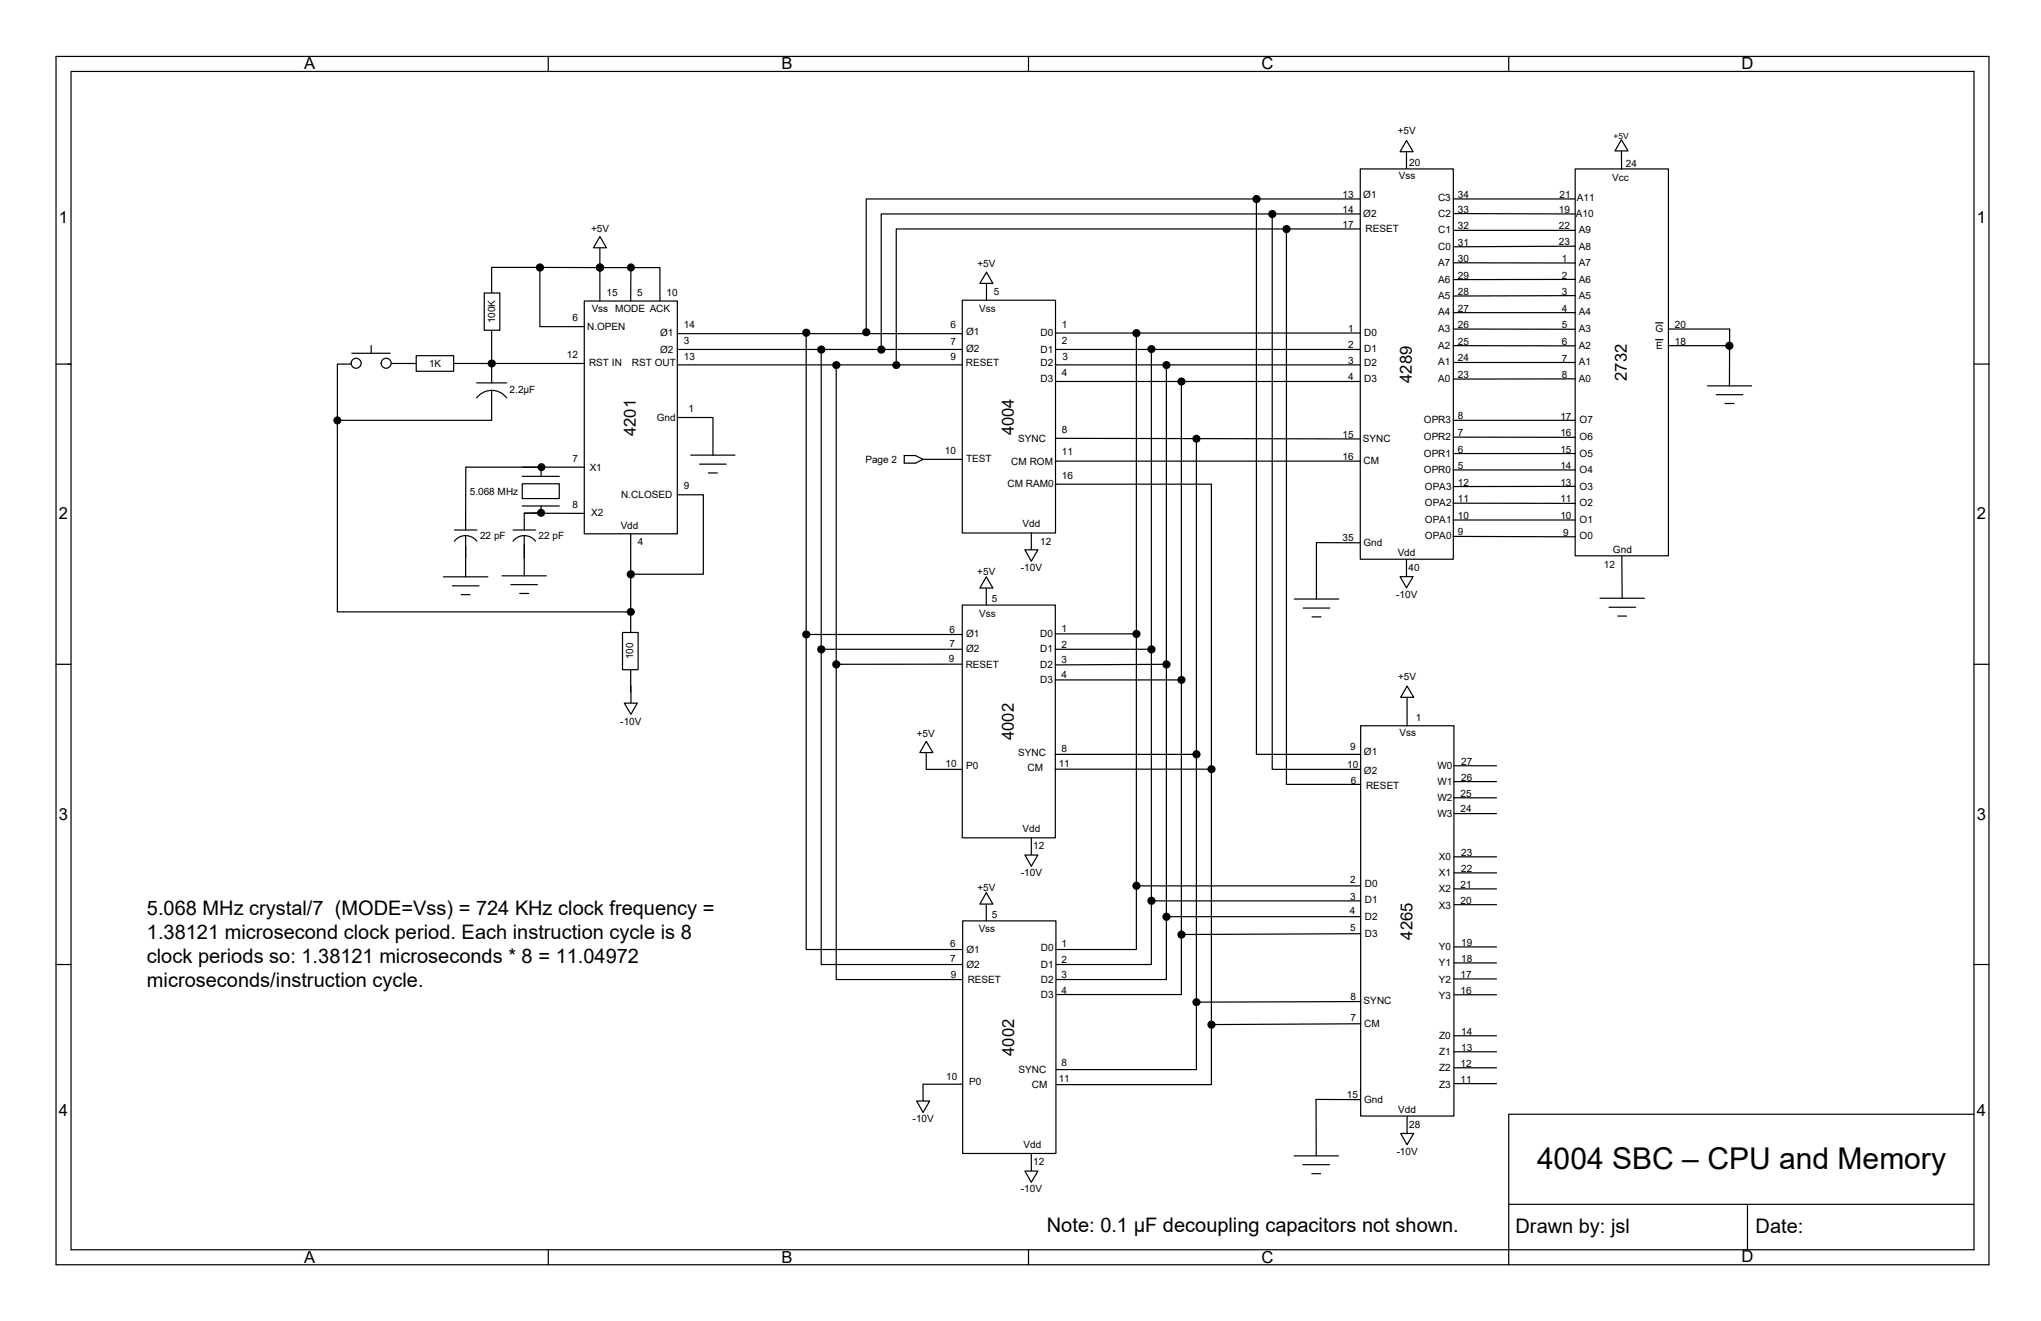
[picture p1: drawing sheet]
<svg xmlns="http://www.w3.org/2000/svg" width="432mm" height="279mm" viewBox="0 0 432 279" stroke-linecap="round" stroke-linejoin="round" font-family="sans-serif">
<g fill="none" stroke="#000" stroke-width=".25">
<path d="M288 48.4h-98.4v28.8M288 45.3h-101.6v28.7M288.8 42.1h-105.5v28.2M143.3 77.2h144.5M143.4 73.9h144.4M170.6 70.4v130.4h38.9M173.7 74v130h35M176.9 77.2v130h30.2M243.6 73.8v130.2h-25.4M246.8 77.2v130h-27.8M195.3 97.2h11.8M249.9 80.7v129.7h-28.5"/>
<path d="M253.1 92.8v133.4h-30.1M256.3 102.4v127h-33.3M170.6 134.2h38.1M173.7 137.3h40.5M218.2 140.5h-41.3M196 162.7h10.3M195.4 229.3h10.1"/>
</g>
<g fill="#000">
<circle cx="170.6" cy="70.4" r=".87"/>
<circle cx="173.8" cy="73.9" r=".87"/>
<circle cx="176.9" cy="77.2" r=".86"/>
<circle cx="183.3" cy="70.3" r=".86"/>
<circle cx="186.5" cy="73.9" r=".87"/>
<circle cx="189.6" cy="77.2" r=".86"/>
<circle cx="243.6" cy="73.8" r=".86"/>
<circle cx="246.8" cy="77.2" r=".86"/>
<circle cx="250" cy="80.7" r=".86"/>
<circle cx="253.1" cy="92.8" r=".86"/>
<circle cx="170.6" cy="134.2" r=".86"/>
<circle cx="173.8" cy="137.3" r=".87"/>
<circle cx="176.9" cy="140.5" r=".87"/>
</g>
<path d="M123.6 63.7h19.7v49.2h-19.7z" fill="#fff"/>
<path d="M126.9 51.6v12.1M123.6 63.7h19.7v49.2h-19.7zM146.1 96.3h9.4M148 98.2h5.6M150.8 88.3v8M149.9 100h1.9" fill="none" stroke="#000" stroke-width=".25"/>
<path d="M110.5 102.3h7.8v3.2h-7.8z" fill-rule="evenodd" fill="#fff"/>
<path d="M126.9 56.6h-22.9v19.6M104 76.9h19.6M143.3 70.6h60.4M110.6 98.8h13M114.5 98.8v2M110.5 102.3h7.8v3.2h-7.8zM110.5 100.8h7.8M110.5 107h7.8M110.9 108.5l12.7 .1M114.5 107v2M133.4 112.9v33.5" fill="none" stroke="#000" stroke-width=".25"/>
<g fill="#000">
<circle cx="126.9" cy="56.6" r=".86"/>
<circle cx="104" cy="76.9" r=".86"/>
</g>
<path d="M203.6 63.5h19.7v49.2h-19.7z" fill="#fff"/>
<path d="M203.6 63.5h19.7v49.2h-19.7z" fill="none" stroke="#000" stroke-width=".25"/>
<path d="M287.8 35.7h19.7v82.6h-19.7z" fill="#fff"/>
<path d="M287.8 35.7h19.7v82.6h-19.7zM223.3 70.4h64.5M223.3 80.7h64.5M223.4 97.5h64.4M223.4 92.7l64.4 .1" fill="none" stroke="#000" stroke-width=".25"/>
<path d="M333.2 35.7h19.8v81.9h-19.8z" fill="#fff"/>
<g fill="none" stroke="#000" stroke-width=".25">
<path d="M333.2 35.7h19.8v81.9h-19.8zM343 31.2l.1 4.6M307.5 55.6h25.8M307.5 45.2l25.7 .1M307.5 48.7h25.7M333.2 52.1l-25.7 .1M333.3 59.1h-25.8M307.5 66.1h25.8M307.5 69.6h25.8M307.5 73.1l25.7 .1M307.5 76.7h25.8M333.2 62.5l-25.7 .1"/>
<path d="M353 69.6h12.9v12M353 73.1h12.9M143.3 88.3h7.4M307.5 88.9h25.7M307.5 92.5h25.8M307.5 95.9h25.8M307.5 99.4h25.8M333.2 80.1l-25.7 .1M361.2 81.6h9.4M363.1 83.5h5.6M365 85.3h1.9M143.3 104.6h5.5v16.9h-15.4"/>
<path d="M287.7 114.8h-9.2v11.9M307.5 106.4l25.8 .1M307.5 110h25.8M307.5 113.5h25.8M333.2 102.9h-25.7M343.1 117.6l.1 8.9M273.8 126.7h9.4M275.7 128.6h5.6M277.6 130.5h1.9M338.5 126.5h9.4M340.4 128.4h5.6M342.3 130.3h1.8"/>
</g>
<g fill="#000">
<circle cx="365.9" cy="73.1" r=".87"/>
<circle cx="133.5" cy="121.5" r=".87"/>
</g>
<path d="M203.6 128h19.7v49.2h-19.7z" fill="#fff"/>
<path d="M203.6 128h19.7v49.2h-19.7z" fill="none" stroke="#000" stroke-width=".25"/>
<path d="M203.7 194.8h19.7v49.2h-19.7z" fill="#fff"/>
<g fill="none" stroke="#000" stroke-width=".25">
<path d="M11.9 11.9h408.9v255.6h-408.9zM15 15.1h402.6v249.2h-402.6zM116 11.9v3.2M217.6 11.9v3.2M319.2 11.9v3.2M114.2 56.6v12.5h9.4M126.9 56.6h12.7v7.1M133.5 56.6l-.1 7.1M11.9 77h3.1M240.4 70.5v130.3h-17M417.6 77h3.2M98.6 98.8h16"/>
<path d="M98.5 115.5v6.5M110.9 115.2v6.6M114.5 108.5h-3.6M223.3 102.4h33M93.8 122h9.4M95.7 123.9h5.6M97.6 125.8h1.8M106.2 121.8h9.4M108.1 123.7h5.6M109.9 125.5h1.9M223.3 134.1h17.1M223.3 137.3h20.3"/>
<path d="M11.9 140.5h3.1M223.3 143.8h26.6M223.3 159.6h29.8M246.8 140.5l-23.5 .1M417.6 140.5h3.2M223.3 162.7h33M203.7 194.8h19.7v49.2h-19.7zM11.9 204h3.1M417.6 204h3.2M417.6 235.7h-98.4v28.5M319.2 254.7h98.4M369.7 254.7v9.6"/>
<path d="M116 264.3v3.2M217.6 264.3v3.2M319.2 264.3v3.2"/>
</g>
<g fill="#000">
<circle cx="114.2" cy="56.6" r=".87"/>
<circle cx="126.9" cy="56.6" r=".87"/>
<circle cx="133.5" cy="56.6" r=".86"/>
<circle cx="240.4" cy="70.5" r=".87"/>
<circle cx="114.6" cy="98.8" r=".85"/>
<circle cx="114.5" cy="108.5" r=".85"/>
<circle cx="240.4" cy="134.1" r=".87"/>
<circle cx="243.6" cy="137.3" r=".87"/>
<circle cx="246.8" cy="140.5" r=".86"/>
<circle cx="249.9" cy="143.8" r=".86"/>
<circle cx="253.1" cy="159.5" r=".87"/>
<circle cx="256.3" cy="162.7" r=".86"/>
</g>
<path d="M126.9 50l1.4 2.4h-2.7z" fill="#fff"/>
<path d="M126.9 50l1.4 2.4h-2.7zM208.7 59.1v4.4" fill="none" stroke="#000" stroke-width=".25"/>
<path d="M208.7 57.6l1.4 2.3h-2.8z" fill="#fff"/>
<path d="M208.7 57.6l1.4 2.3h-2.8zM208.7 123.6v4.3" fill="none" stroke="#000" stroke-width=".25"/>
<path d="M208.7 122l1.4 2.4h-2.8z" fill="#fff"/>
<path d="M208.7 122l1.4 2.4h-2.8zM208.7 190.4v4.4" fill="none" stroke="#000" stroke-width=".25"/>
<path d="M208.7 188.8l1.4 2.4h-2.8z" fill="#fff"/>
<path d="M218.2 112.7v4.4M208.7 188.8l1.4 2.4h-2.8z" fill="none" stroke="#000" stroke-width=".25"/>
<path d="M216.8 116.3h2.8l-1.4 2.4z" fill="#fff"/>
<path d="M216.8 116.3h2.8l-1.4 2.4zM218.2 177.2v4.5" fill="none" stroke="#000" stroke-width=".25"/>
<path d="M216.8 180.8h2.8l-1.4 2.4z" fill="#fff"/>
<path d="M216.8 180.8h2.8l-1.4 2.4zM218.2 244.1v4.4" fill="none" stroke="#000" stroke-width=".25"/>
<path d="M216.8 247.7h2.8l-1.4 2.4z" fill="#fff"/>
<path d="M297.6 118.4v4.4M216.8 247.7h2.8l-1.4 2.4z" fill="none" stroke="#000" stroke-width=".25"/>
<path d="M296.2 122h2.8l-1.4 2.3z" fill="#fff"/>
<path d="M297.6 31.3v4.3M296.2 122h2.8l-1.4 2.3z" fill="none" stroke="#000" stroke-width=".25"/>
<path d="M297.6 29.7l1.4 2.4h-2.8z" fill="#fff"/>
<path d="M297.6 29.7l1.4 2.4h-2.8zM196 158.4v4.3" fill="none" stroke="#000" stroke-width=".25"/>
<path d="M196 156.8l1.4 2.4h-2.8z" fill="#fff"/>
<path d="M196 156.8l1.4 2.4h-2.8zM195.3 229.3v4.4" fill="none" stroke="#000" stroke-width=".25"/>
<path d="M193.9 232.9h2.8l-1.4 2.4z" fill="#fff"/>
<path d="M307.5 42.1h25.7M193.9 232.9h2.8l-1.4 2.4z" fill="none" stroke="#000" stroke-width=".25"/>
<path d="M343 29.5l1.4 2.4h-2.7z" fill="#fff"/>
<path d="M343 29.5l1.4 2.4h-2.7zM81.7 76.9h22.2" fill="none" stroke="#000" stroke-width=".25"/>
<circle cx="81.7" cy="76.8" r="1.05" fill="#fff"/>
<circle cx="81.7" cy="76.8" r="1.05" fill="none" stroke="#000" stroke-width=".25"/>
<circle cx="75.3" cy="76.8" r="1.05" fill="#fff"/>
<g fill="none" stroke="#000" stroke-width=".25">
<path d="M74.3 77h-2.9v52.4M74.4 74.7h8.1M78.5 73.1v1.6"/>
<circle cx="75.3" cy="76.8" r="1.05"/>
</g>
<path d="M88.1 75.2h7.9v3.3h-7.9z" fill="#fff"/>
<path d="M88.1 75.2h7.9v3.3h-7.9z" fill="none" stroke="#000" stroke-width=".25"/>
<path d="M102.4 62h3.3v7.8h-3.3z" fill-rule="evenodd" fill="#fff"/>
<path d="M102.4 62h3.3v7.8h-3.3z" fill="none" stroke="#000" stroke-width=".25"/>
<path d="M131.7 133.8h3.3v7.8h-3.3z" fill-rule="evenodd" fill="#fff"/>
<path d="M71.4 129.4h62M131.7 133.8h3.3v7.8h-3.3zM133.5 145.1v4.4" fill="none" stroke="#000" stroke-width=".25"/>
<circle cx="133.4" cy="129.4" r=".86" fill="#000"/>
<path d="M132.1 148.7h2.7l-1.3 2.4z" fill="#fff"/>
<path d="M132.1 148.7h2.7l-1.3 2.4z" fill="none" stroke="#000" stroke-width=".25"/>
<path d="M287.9 153.5h19.7v82.6h-19.7z" fill="#fff"/>
<path d="M287.9 153.5h19.7v82.6h-19.7zM287.7 232.6l-9.3-.1 .1 12M297.7 236.1v4.4M273.8 244.5h9.4M275.6 246.3h5.7M277.5 248.2h1.9" fill="none" stroke="#000" stroke-width=".25"/>
<path d="M296.3 239.7h2.8l-1.4 2.4z" fill="#fff"/>
<path d="M297.7 146.7v6.8M296.3 239.7h2.8l-1.4 2.4z" fill="none" stroke="#000" stroke-width=".25"/>
<path d="M297.7 145.1l1.4 2.4h-2.8z" fill="#fff"/>
<g fill="none" stroke="#000" stroke-width=".25">
<path d="M265.8 42.1v117.5h22.1M269.2 45.3v117.4h18.7M272.2 48.4v117.5h15.7M104 76.2v4.8M350.3 68.3h1.5M350.3 71.8h1.5M98.6 98.8l-.1 13.3M100.8 84.2a4 4 0 0 1 6.4 0M100.8 81h6.4M104 82.5v6.4h-32.6M191.3 96.4h2.4l1.6 .8-1.6 .8h-2.4zM96.1 114.5a2.97 2.97 0 0 1 4.8 0"/>
<path d="M96.1 112.1h4.8M98.5 113.3v4.8M108.5 114.5a2.97 2.97 0 0 1 4.8 0M108.5 112.1h4.8M110.9 108.5v3.6M110.9 113.3v4.8M297.7 145.1l1.4 2.4h-2.8zM307.6 162h9M307.6 165.3h9M307.6 168.7h9M307.7 172.1h8.9M240.4 187.4h47.5"/>
<path d="M243.6 190.5h44.3M246.8 193.9h41.1M287.9 197.5l-38 .2M307.6 181.2h9M307.6 184.6h9M307.6 188h9M307.7 191.3h8.9M287.9 216.5l-31.6 .2M287.9 211.8l-34.8 .2M307.6 200.3h9M307.6 203.7h9M307.6 207.1h9"/>
<path d="M307.6 219.1h9M307.7 210.4h8.9M307.6 222.5h9M307.6 225.8h9M307.7 229.2h8.9"/>
</g>
<g fill="#000">
<circle cx="265.8" cy="42.1" r=".87"/>
<circle cx="269.2" cy="45.3" r=".87"/>
<circle cx="272.2" cy="48.4" r=".87"/>
<circle cx="71.4" cy="88.9" r=".86"/>
<circle cx="240.4" cy="187.3" r=".87"/>
<circle cx="243.6" cy="190.5" r=".87"/>
<circle cx="246.8" cy="193.9" r=".87"/>
<circle cx="250" cy="197.7" r=".87"/>
<circle cx="253.1" cy="212" r=".86"/>
<circle cx="256.3" cy="216.7" r=".87"/>
</g>
<text font-size="6.3" x="325.2" y="247.2">4004 SBC – CPU and Memory</text>
<g font-size="4.2">
<text x="31.1" y="193.5">5.068 MHz crystal/7 (MODE=Vss) = 724 KHz clock frequency =</text>
<text x="31.1" y="198.5">1.38121 microsecond clock period. Each instruction cycle is 8</text>
<text x="31.1" y="203.6">clock periods so: 1.38121 microseconds * 8 = 11.04972</text>
<text x="31.1" y="208.7">microseconds/instruction cycle.</text>
<text x="221.5" y="260.5">Note: 0.1 µF decoupling capacitors not shown.</text>
<text x="320.6" y="260.9">Drawn by: jsl</text>
<text x="371.4" y="260.9">Date:</text>
</g>
<g font-size="3.5">
<text x="64.3" y="14.6">A</text>
<text x="165.4" y="14.6">B</text>
<text x="266.9" y="14.6">C</text>
<text x="368.5" y="14.6">D</text>
<text x="12.4" y="47.2">1</text>
<text x="418.3" y="47.1">1</text>
<text x="298.7" y="81" transform="rotate(-90 298.7 81)">4289</text>
<text x="344.2" y="80.6" transform="rotate(-90 344.2 80.6)">2732</text>
<text x="134.5" y="92.2" transform="rotate(-90 134.5 92.2)">4201</text>
<text x="214.5" y="92.1" transform="rotate(-90 214.5 92.1)">4004</text>
<text x="12.4" y="109.9">2</text>
<text x="418.3" y="109.9">2</text>
<text x="214.5" y="156.5" transform="rotate(-90 214.5 156.5)">4002</text>
<text x="12.4" y="173.4">3</text>
<text x="418.3" y="173.4">3</text>
<text x="298.8" y="198.7" transform="rotate(-90 298.8 198.7)">4265</text>
<text x="214.6" y="223.3" transform="rotate(-90 214.6 223.3)">4002</text>
<text x="12.4" y="236.1">4</text>
<text x="418.3" y="236">4</text>
<text x="64.3" y="267">A</text>
<text x="165.4" y="267">B</text>
<text x="266.9" y="267">C</text>
<text x="368.5" y="267">D</text>
</g>
<g font-size="2.1">
<text x="295.7" y="28.3">+5V</text>
<text x="298.1" y="35">20</text>
<text x="344" y="35.2">24</text>
<text x="284.1" y="41.9">13</text>
<text x="288.4" y="41.9">Ø1</text>
<text x="296" y="37.8">Vss</text>
<text x="308.4" y="41.9">34</text>
<text x="329.9" y="41.9">21</text>
<text x="341.1" y="38.2">Vcc</text>
<text x="284.1" y="45">14</text>
<text x="288.4" y="45.8">Ø2</text>
<text x="304.2" y="42.5">C3</text>
<text x="304.3" y="45.8">C2</text>
<text x="308.4" y="45">33</text>
<text x="329.8" y="45">19</text>
<text x="333.4" y="45.8">A10</text>
<text x="333.6" y="42.5">A11</text>
<text x="125.1" y="49.1">+5V</text>
<text x="284.1" y="48.2">17</text>
<text x="288.9" y="49.1">RESET</text>
<text x="304.3" y="49.4">C1</text>
<text x="304.3" y="52.8">C0</text>
<text x="308.4" y="48.5">32</text>
<text x="308.4" y="52">31</text>
<text x="329.8" y="51.9">23</text>
<text x="329.8" y="48.5">22</text>
<text x="334" y="49.4">A9</text>
<text x="334" y="52.8">A8</text>
<text x="206.8" y="56.5">+5V</text>
<text x="304.3" y="56.2">A7</text>
<text x="304.3" y="59.8">A6</text>
<text x="308.4" y="55.4">30</text>
<text x="308.4" y="58.9">29</text>
<text x="330.4" y="55.5">1</text>
<text x="330.4" y="58.9">2</text>
<text x="334" y="56.2">A7</text>
<text x="334" y="59.8">A6</text>
<text x="125.2" y="66">Vss MODE ACK</text>
<text x="128.3" y="62.6">15</text>
<text x="134.8" y="62.6">5</text>
<text x="141" y="62.6">10</text>
<text x="207.2" y="66">Vss</text>
<text x="210.2" y="62.4">5</text>
<text x="304.3" y="63.2">A5</text>
<text x="308.4" y="62.3">28</text>
<text x="308.4" y="65.9">27</text>
<text x="330.4" y="62.3">3</text>
<text x="330.4" y="65.9">4</text>
<text x="334" y="63.2">A5</text>
<text x="104.8" y="68.4" transform="rotate(-90 104.8 68.4)">100K</text>
<text x="121.1" y="67.9">6</text>
<text x="124.2" y="69.7">N.OPEN</text>
<text x="139.7" y="71.1">Ø1</text>
<text x="144.7" y="69.4">14</text>
<text x="201.1" y="69.4">6</text>
<text x="204.4" y="71">Ø1</text>
<text x="220.1" y="71.1">D0</text>
<text x="224.7" y="69.3">1</text>
<text x="285.2" y="70.2">1</text>
<text x="288.6" y="71">D0</text>
<text x="304.3" y="66.7">A4</text>
<text x="304.3" y="70.2">A3</text>
<text x="308.4" y="69.4">26</text>
<text x="330.4" y="69.5">5</text>
<text x="334" y="66.7">A4</text>
<text x="334" y="70.2">A3</text>
<text x="350.3" y="70.2">G</text>
<text x="354.3" y="69.4">20</text>
<text x="90.8" y="77.6">1K</text>
<text x="119.9" y="75.7">12</text>
<text x="124.6" y="77.5">RST IN</text>
<text x="133.7" y="77.5">RST OUT</text>
<text x="139.7" y="74.6">Ø2</text>
<text x="144.7" y="72.8">3</text>
<text x="144.7" y="76.1">13</text>
<text x="201.1" y="72.9">7</text>
<text x="201.1" y="76.1">9</text>
<text x="204.3" y="77.5">RESET</text>
<text x="204.4" y="74.5">Ø2</text>
<text x="220.1" y="74.6">D1</text>
<text x="220.1" y="77.5">D2</text>
<text x="224.7" y="72.7">2</text>
<text x="224.8" y="76.2">3</text>
<text x="285.2" y="73.6">2</text>
<text x="285.2" y="77">3</text>
<text x="288.6" y="74.5">D1</text>
<text x="288.6" y="77.5">D2</text>
<text x="304.3" y="73.7">A2</text>
<text x="304.3" y="77.3">A1</text>
<text x="308.4" y="72.9">25</text>
<text x="308.4" y="76.4">24</text>
<text x="330.4" y="72.9">6</text>
<text x="330.4" y="76.5">7</text>
<text x="334" y="73.7">A2</text>
<text x="334" y="77.3">A1</text>
<text x="350.3" y="73.8">E</text>
<text x="354.3" y="72.9">18</text>
<text x="107.8" y="83.2">2.2µF</text>
<text x="220.1" y="80.9">D3</text>
<text x="224.7" y="79.6">4</text>
<text x="285.2" y="80.3">4</text>
<text x="288.6" y="80.9">D3</text>
<text x="304.3" y="80.8">A0</text>
<text x="308.4" y="80">23</text>
<text x="330.4" y="80">8</text>
<text x="334" y="80.8">A0</text>
<text x="138.9" y="89">Gnd</text>
<text x="145.7" y="87.1">1</text>
<text x="301.2" y="89.5">OPR3</text>
<text x="308.4" y="88.7">8</text>
<text x="330.1" y="88.7">17</text>
<text x="334.2" y="89.5">O7</text>
<text x="215.4" y="93.4">SYNC</text>
<text x="224.7" y="91.6">8</text>
<text x="284.1" y="92.7">15</text>
<text x="288.3" y="93.6">SYNC</text>
<text x="301.2" y="93.1">OPR2</text>
<text x="308.4" y="92.2">7</text>
<text x="308.4" y="95.7">6</text>
<text x="330.1" y="92.3">16</text>
<text x="330.1" y="95.7">15</text>
<text x="334.2" y="93.1">O6</text>
<text x="121.1" y="97.7">7</text>
<text x="124.8" y="99.7">X1</text>
<text x="183.1" y="97.9">Page 2</text>
<text x="199.9" y="96.1">10</text>
<text x="204.4" y="97.7">TEST</text>
<text x="214" y="98.3">CM ROM</text>
<text x="224.7" y="96.3">11</text>
<text x="224.7" y="101.3">16</text>
<text x="284.1" y="97.2">16</text>
<text x="288.5" y="98.1">CM</text>
<text x="301.2" y="96.6">OPR1</text>
<text x="301.2" y="100">OPR0</text>
<text x="308.4" y="99.2">5</text>
<text x="330.1" y="99.2">14</text>
<text x="334.2" y="96.6">O5</text>
<text x="334.2" y="100">O4</text>
<text x="99.4" y="104.6">5.068 MHz</text>
<text x="121.1" y="107.4">8</text>
<text x="131.4" y="105.3">N.CLOSED</text>
<text x="144.7" y="103.5">9</text>
<text x="213.1" y="103.1">CM RAM0</text>
<text x="301.5" y="103.5">OPA3</text>
<text x="301.5" y="107.1">OPA2</text>
<text x="308.4" y="102.7">12</text>
<text x="308.4" y="106.2">11</text>
<text x="330.1" y="106.3">11</text>
<text x="330.1" y="102.7">13</text>
<text x="334.2" y="103.5">O3</text>
<text x="334.2" y="107.1">O2</text>
<text x="101.6" y="114">22 pF</text>
<text x="114" y="114">22 pF</text>
<text x="125.1" y="109.2">X2</text>
<text x="131.3" y="112">Vdd</text>
<text x="216.3" y="111.5">Vdd</text>
<text x="301.5" y="110.6">OPA1</text>
<text x="308.4" y="109.8">10</text>
<text x="308.4" y="113.2">9</text>
<text x="330.1" y="109.8">10</text>
<text x="330.7" y="113.3">9</text>
<text x="334.2" y="110.6">O1</text>
<text x="135" y="115.3">4</text>
<text x="220.1" y="115.2">12</text>
<text x="284.1" y="114.5">35</text>
<text x="288.5" y="115.5">Gnd</text>
<text x="295.7" y="117.6">Vdd</text>
<text x="301.5" y="114.1">OPA0</text>
<text x="334.2" y="114.1">O0</text>
<text x="341.2" y="117">Gnd</text>
<text x="206.8" y="121.7">+5V</text>
<text x="216" y="120.8">-10V</text>
<text x="298" y="120.7">40</text>
<text x="339.3" y="120.1">12</text>
<text x="207.2" y="130.4">Vss</text>
<text x="209.8" y="127.3">5</text>
<text x="295.4" y="126.5">-10V</text>
<text x="200.9" y="133.8">6</text>
<text x="200.9" y="136.8">7</text>
<text x="204.4" y="134.8">Ø1</text>
<text x="220.1" y="134.7">D0</text>
<text x="224.6" y="133.8">1</text>
<text x="224.6" y="137">2</text>
<text x="134" y="139.5" transform="rotate(-90 134 139.5)">100</text>
<text x="200.7" y="140">9</text>
<text x="204.3" y="141.2">RESET</text>
<text x="204.4" y="138">Ø2</text>
<text x="220.1" y="138">D1</text>
<text x="220.1" y="141.4">D2</text>
<text x="224.6" y="140.2">3</text>
<text x="224.6" y="143.4">4</text>
<text x="295.8" y="143.9">+5V</text>
<text x="220.1" y="144.5">D3</text>
<text x="131.2" y="153.2">-10V</text>
<text x="194" y="155.9">+5V</text>
<text x="296.1" y="155.6">Vss</text>
<text x="299.6" y="152.5">1</text>
<text x="215.4" y="159.9">SYNC</text>
<text x="224.6" y="159">8</text>
<text x="285.6" y="158.6">9</text>
<text x="288.5" y="159.6">Ø1</text>
<text x="309.1" y="161.7">27</text>
<text x="200.1" y="162.2">10</text>
<text x="204.4" y="162.6">P0</text>
<text x="217.4" y="163.2">CM</text>
<text x="224" y="162.2">11</text>
<text x="285" y="162.5">10</text>
<text x="285.8" y="165.9">6</text>
<text x="288.5" y="163.6">Ø2</text>
<text x="289" y="166.9">RESET</text>
<text x="304.1" y="166">W1</text>
<text x="304.1" y="162.6">W0</text>
<text x="309.1" y="165.1">26</text>
<text x="304.1" y="169.5">W2</text>
<text x="304.1" y="172.9">W3</text>
<text x="309" y="168.5">25</text>
<text x="309" y="171.8">24</text>
<text x="216.3" y="176">Vdd</text>
<text x="218.6" y="179.6">12</text>
<text x="216" y="185.4">-10V</text>
<text x="304.4" y="185.3">X1</text>
<text x="304.4" y="181.9">X0</text>
<text x="309.1" y="184.4">22</text>
<text x="309.1" y="181">23</text>
<text x="206.8" y="188.5">+5V</text>
<text x="285.6" y="186.8">2</text>
<text x="285.6" y="190.3">3</text>
<text x="288.8" y="187.6">D0</text>
<text x="288.8" y="191.1">D1</text>
<text x="304.4" y="188.8">X2</text>
<text x="309" y="187.7">21</text>
<text x="309" y="191.1">20</text>
<text x="207.1" y="197.2">Vss</text>
<text x="209.8" y="194.1">5</text>
<text x="285.6" y="193.4">4</text>
<text x="285.6" y="196.9">5</text>
<text x="288.8" y="194.6">D2</text>
<text x="304.4" y="192.2">X3</text>
<text x="201" y="200.3">6</text>
<text x="201" y="203.5">7</text>
<text x="204.5" y="201.5">Ø1</text>
<text x="220.2" y="201.1">D0</text>
<text x="224.6" y="200.3">1</text>
<text x="224.6" y="203.7">2</text>
<text x="288.8" y="198.2">D3</text>
<text x="304.4" y="200.9">Y0</text>
<text x="309.1" y="203.5">18</text>
<text x="309.1" y="200.1">19</text>
<text x="201.2" y="206.9">9</text>
<text x="204.5" y="204.7">Ø2</text>
<text x="204.7" y="207.9">RESET</text>
<text x="220.2" y="204.6">D1</text>
<text x="220.2" y="207.9">D2</text>
<text x="224.6" y="206.8">3</text>
<text x="304.4" y="204.4">Y1</text>
<text x="304.4" y="207.8">Y2</text>
<text x="309" y="206.8">17</text>
<text x="220.2" y="211.1">D3</text>
<text x="224.6" y="210.1">4</text>
<text x="285.7" y="216">7</text>
<text x="285.7" y="211.4">8</text>
<text x="288.5" y="212.3">SYNC</text>
<text x="304.4" y="211.2">Y3</text>
<text x="309" y="210.2">16</text>
<text x="288.6" y="217.2">CM</text>
<text x="304.5" y="219.7">Z0</text>
<text x="309.1" y="218.9">14</text>
<text x="215.5" y="227">SYNC</text>
<text x="224.6" y="225.5">8</text>
<text x="304.5" y="223.1">Z1</text>
<text x="304.5" y="226.6">Z2</text>
<text x="309" y="225.6">12</text>
<text x="309.1" y="222.2">13</text>
<text x="200.2" y="228.4">10</text>
<text x="205" y="229.4">P0</text>
<text x="218.3" y="230.1">CM</text>
<text x="224" y="228.9">11</text>
<text x="284.9" y="232.2">15</text>
<text x="288.6" y="233.3">Gnd</text>
<text x="304.5" y="230">Z3</text>
<text x="309" y="229">11</text>
<text x="193.1" y="237.4">-10V</text>
<text x="295.8" y="235.3">Vdd</text>
<text x="298.1" y="238.5">28</text>
<text x="216.5" y="242.8">Vdd</text>
<text x="295.5" y="244.3">-10V</text>
<text x="218.6" y="246.4">12</text>
<text x="216" y="252.2">-10V</text>
</g>
<text font-size="1.8" x="341.4" y="29.3">+5V</text>
</svg>
